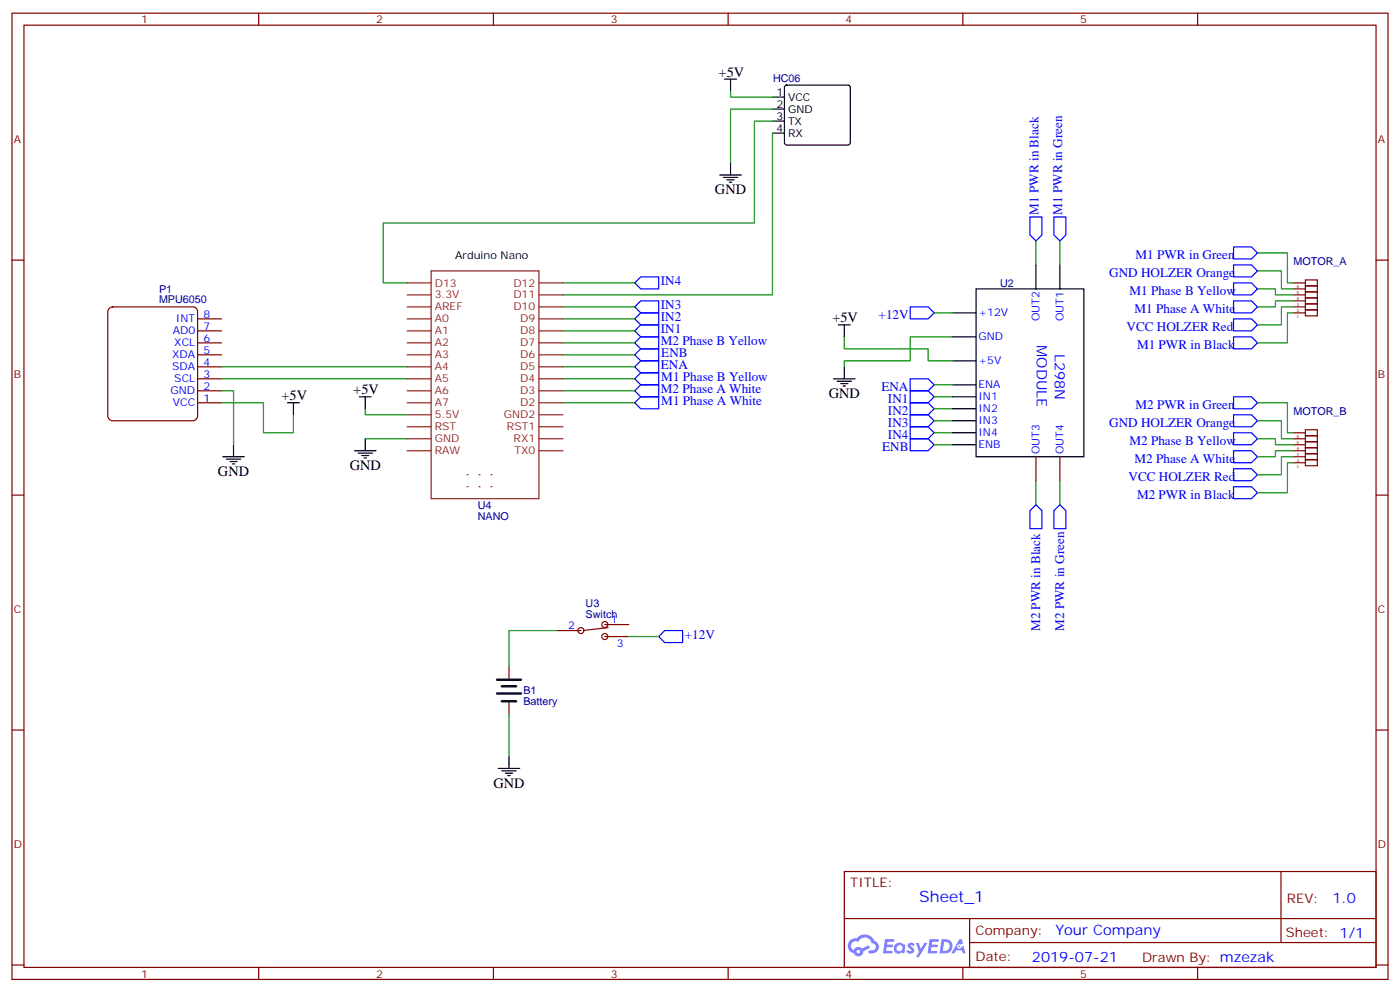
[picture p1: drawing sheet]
<svg xmlns="http://www.w3.org/2000/svg" width="412mm" height="292mm" viewBox="0 0 412 292" stroke-linecap="round" stroke-linejoin="round" font-family="sans-serif">
<g fill="none" stroke="#870000" stroke-width=".35">
<path d="M3.5 3.9h405.4v284.3h-405.4zM7.1 7.4h398.2v277.3h-398.2zM76.2 3.9v3.5M145.3 3.9v3.5M214.5 3.9v3.5M283.6 3.9v3.5M352.8 3.9v3.5M3.5 76.6h3.6M405.3 76.6h3.6M3.5 145.7h3.6M405.3 145.7h3.6M3.5 214.8h3.6"/>
<path d="M405.3 214.8h3.6M248.7 256.5h156.6v28.2h-156.6zM377.3 256.5v20.9M248.7 270.3h156.5M285.6 277.4h119.6M285.6 270.3v14.1M3.5 284h3.6M76.2 284.7v3.5M145.3 284.7v3.5M214.5 284.7v3.5M283.6 284.7v3.5M352.8 284.7v3.5"/>
<path d="M405.3 284h3.6"/>
</g>
<g fill="#5487ff">
<path d="M267.7 277.6a1.22 1.22 0 0 1 1.7 .3l-.4 .6a.47 .47 0 0 0-.3-.4 .47 .47 0 0 0-.5 .2l.1 .2a1.14 1.14 0 0 1 .8 1.8 1.14 1.14 0 0 1-1.9-.1l-.2-.1 .5-.6 .7 .4a.29 .29 0 0 0 .3-.2 .29 .29 0 0 0-.2-.3 1.04 1.04 0 0 1-.6-1.8z"/>
<path d="M260.7 276.4h2.4l.3 .2-.2 .5h-1.8l-.1 .9h1.5l.3 .4-.3 .3h-1.6l-.2 1.1 1.7 .1 .2 .3-.2 .3-2.6 .1z"/>
<path d="M273.8 276.4h2.4l.3 .2-.1 .5h-1.8l-.2 .9h1.6l.3 .4-.4 .3h-1.6l-.1 1.1 1.7 .1 .2 .3-.2 .3h-2.6z"/>
<path d="M282.6 276.4h.7l.3 1.3-.6 .3a.69 .69 0 0 0-1 .2 .69 .69 0 0 0 .4 1 .69 .69 0 0 0 .9-.6l.5-.3 .6 2.2h-.8l-.2-.8h-1.8l-.5 .8h-.8z"/>
<path d="M269.8 277.5h.8l.6 1.8 1.1-1.8h.9l-2.6 4.2h-.8l.9-1.6z"/>
<path d="M277.4 276.4l-.6 4.2h1.3a2.11 2.11 0 0 0 2.5-2.2 2.11 2.11 0 0 0-2.5-2zM278.1 277.1a1.39 1.39 0 0 1 1.7 1.5 1.39 1.39 0 0 1-1.8 1.2h-.3z"/>
<path d="M263.7 278a1.54 1.54 0 0 0-.1 2.2 1.54 1.54 0 0 0 2.2 .1l.6 .3 .3-2.3-.2-.3h-.4a1.49 1.49 0 0 0-2.4 0zM264 279a.94 .94 0 0 1 1.8 0 .94 .94 0 0 1-1.8 0z"/>
<path d="M250.4 276.8a2.18 2.18 0 0 0 1.1 3.7 1.44 1.44 0 0 0 1.6 .9 1.44 1.44 0 0 0 1.2-1.5l2-1-.5-.7-1.9 1a1.47 1.47 0 0 0-2.4 .4 1.39 1.39 0 0 1-.7-1.9 1.39 1.39 0 0 1 2-.5 2.12 2.12 0 0 1 2.2-1.3 2.12 2.12 0 0 1 1.9 1.7 1.14 1.14 0 0 1 1.1 1.4 1.14 1.14 0 0 1-1.7 .7 .43 .43 0 0 0-.5 .4 .43 .43 0 0 0 .4 .5 1.98 1.98 0 0 0 2.5-1.3 1.98 1.98 0 0 0-1.2-2.5 3.1 3.1 0 0 0-5.3-.7l-.9 .1zM252.3 280.1a.55 .55 0 0 1 1.1 0 .55 .55 0 0 1-1.1 0z"/>
<circle cx="282.6" cy="278.5" r=".26"/>
</g>
<path d="M32.1 90.9l1.1-.6h23.6a1.41 1.41 0 0 1 1.4 1.4v30.7a1.51 1.51 0 0 1-1.4 1.4h-23.6a1.51 1.51 0 0 1-1.5-1.4v-30.7z" fill="#fff" stroke="#800000" stroke-width=".35"/>
<g fill="none" stroke="#870000" stroke-width=".35">
<path d="M58.2 97.4h7.1M58.2 93.8h7.1M58.2 118.5h7.1M58.2 115h7.1M58.2 111.5h7.1M58.2 107.9h7.1M58.2 104.4h7.1M58.2 100.9h7.1M305.2 134.4v7.1M312.2 134.4v7.1M149.9 196.1v3.6M164 185.6h7.1"/>
<path d="M178.2 183.8h7M178.2 187.3h7M149.9 206.7v3.6"/>
</g>
<g fill="none" stroke="#000" stroke-width=".35">
<path d="M213.4 23.3h3.6M215.2 23.3v3.5M227.5 28.6h3.6M227.5 32.1h3.6M227.5 35.6h3.6M227.5 39.2h3.6M231.3 25.3l.5-.3h18l.5 .3 .2 .5v16.2l-.3 .5-.4 .2h-18l-.5-.2-.2-.5v-16.2zM212 51.5h6.4M213.1 52.2h4.2M214.1 52.9h2.2M214.8 53.6h.7M215.2 48v3.5"/>
<path d="M305.2 78v7M312.2 78v7M246.9 95.6h3.6M248.7 95.6v3.5M280.5 92.1h7M280.5 99.1h7M287.5 85h31.8v49.4h-31.8zM84.7 118.5h3.5M86.4 118.5v3.6M105.8 116.8h3.6M107.6 116.8v3.5M245.5 111.5h6.4"/>
<path d="M246.6 112.2h4.2M247.6 112.9h2.2M248.4 113.6h.7M248.7 107.9v3.6M280.5 106.2h7M280.5 113.2h7M280.5 116.8h7M65.6 134.4h6.4M66.7 135.1h4.2M67.7 135.8h2.1M68.4 136.5h.7M68.8 130.9v3.5"/>
<path d="M104.4 132.6h6.4M105.5 133.3h4.2M106.5 134.1h2.2M107.2 134.8h.7M107.6 129.1v3.5M280.5 120.3h7M280.5 123.8h7M280.5 127.4h7M280.5 130.9h7M146.8 226.1h6.3M147.8 226.8h4.2M148.9 227.5h2.1"/>
<path d="M149.6 228.2h.7M149.9 222.6v3.5"/>
</g>
<g fill="none" stroke="#850000" stroke-width=".35">
<path d="M381 92.1h3.5M381 90.3h3.5M381 88.5h3.5M381 86.8h3.5M381 85h3.5M381 83.3h3.5M384.5 91.2h3.6v1.8h-3.6zM384.5 89.4h3.6v1.8h-3.6zM384.5 87.7h3.6v1.7h-3.6zM384.5 85.9h3.6v1.8h-3.6zM384.5 84.1h3.6v1.8h-3.6zM384.5 82.4h3.6v1.7h-3.6z"/>
<path d="M381 136.2h3.5M381 134.4h3.5M381 132.6h3.5M381 130.9h3.5M381 129.1h3.5M381 127.4h3.5M384.5 135.3h3.6v1.8h-3.6zM384.5 133.5h3.6v1.8h-3.6zM384.5 131.8h3.6v1.7h-3.6zM384.5 130h3.6v1.8h-3.6zM384.5 128.2h3.6v1.8h-3.6zM384.5 126.5h3.6v1.7h-3.6z"/>
</g>
<g fill="none" stroke="#900" stroke-width=".35">
<path d="M179.1 184.7l-7.2 .8"/>
<circle cx="171.1" cy="185.6" r=".88"/>
<circle cx="178.2" cy="183.8" r=".88"/>
<circle cx="178.2" cy="187.3" r=".88"/>
</g>
<path d="M146.4 204.1h7.1M146.4 200h7.1M147.8 202h4.2M147.8 206.4h4.2" fill="none" stroke="#000" stroke-width=".71"/>
<g fill="none" stroke="#00f" stroke-width=".35">
<path d="M303.4 63.9h3.5v5.2l-1.7 1.8-1.8-1.8zM310.4 63.9h3.6v5.2l-1.8 1.8-1.8-1.8zM363.4 72.7h5.3l1.7 1.7-1.7 1.8h-5.3zM363.4 78h5.3l1.7 1.7-1.7 1.8h-5.3zM187 83.3l1.7-1.8h5.3v3.5h-5.3zM187 90.3l1.7-1.8h5.3v3.6h-5.3zM187 93.8l1.7-1.7h5.3v3.5h-5.3zM187 97.4l1.7-1.8h5.3v3.5h-5.3zM268.1 90.3h5.3l1.8 1.8-1.8 1.7h-5.3zM363.4 83.3h5.3l1.7 1.7-1.7 1.8h-5.3zM363.4 88.5h5.3l1.7 1.8-1.7 1.8h-5.3zM363.4 93.8h5.3l1.7 1.8-1.7 1.8h-5.3z"/>
<path d="M363.4 99.1h5.3l1.7 1.8-1.7 1.8h-5.3zM187 118.5l1.7-1.7h5.3v3.5h-5.3zM187 115l1.7-1.8h5.3v3.6h-5.3zM187 111.5l1.7-1.8h5.3v3.5h-5.3zM187 100.9l1.7-1.8h5.3v3.6h-5.3zM187 107.9l1.7-1.7h5.3v3.5h-5.3zM187 104.4l1.7-1.7h5.3v3.5h-5.3zM268.1 118.5h5.3l1.8 1.8-1.8 1.8h-5.3zM268.1 115h5.3l1.8 1.8-1.8 1.7h-5.3zM268.1 111.5h5.3l1.8 1.7-1.8 1.8h-5.3zM363.4 116.8h5.3l1.7 1.7-1.7 1.8h-5.3zM268.1 122.1h5.3l1.8 1.7-1.8 1.8h-5.3z"/>
<path d="M268.1 129.1h5.3l1.8 1.8-1.8 1.7h-5.3zM268.1 125.6h5.3l1.8 1.8-1.8 1.7h-5.3zM363.4 122.1h5.3l1.7 1.7-1.7 1.8h-5.3zM363.4 127.4h5.3l1.7 1.7-1.7 1.8h-5.3zM363.4 132.6h5.3l1.7 1.8-1.7 1.8h-5.3zM363.4 137.9h5.3l1.7 1.8-1.7 1.8h-5.3zM305.2 148.5l1.7 1.8v5.3h-3.5v-5.3zM312.2 148.5l1.8 1.8v5.3h-3.6v-5.3zM363.4 143.2h5.3l1.7 1.8-1.7 1.8h-5.3zM194 187.3l1.8-1.7h5.3v3.5h-5.3z"/>
</g>
<g fill="none" stroke="#008700" stroke-width=".35">
<path d="M215.2 26.8v1.8h12.3M227.5 32.1h-12.3v15.9M305.2 70.9v7.1M312.2 70.9v7.1M370.4 74.4h8.8v8.9h1.8M370.4 79.7h7.1v5.3h3.5M165.8 97.4h21.2M165.8 93.8h21.2M165.8 90.3h21.2M248.7 99.1v3.6h24.7v3.5h7.1M275.2 92.1h5.3M280.5 99.1h-12.4v7.1h-19.4v1.7"/>
<path d="M370.4 85h5.3v1.8h5.3M381 88.5h-5.3v1.8h-5.3M381 90.3h-3.5v5.3h-7.1M381 92.1h-1.8v8.8h-8.8M65.3 111.5h54.6M65.3 107.9h54.6M65.3 118.5h12.3v8.9h8.8v-5.3M65.3 115h3.5v15.9M165.8 118.5h21.2M165.8 115h21.2M165.8 111.5h21.2M165.8 107.9h21.2"/>
<path d="M165.8 104.4h21.2M165.8 100.9h21.2M275.2 116.8h5.3M275.2 113.2h5.3M370.4 118.5h8.8v8.9h1.8M107.6 129.1h12.3M275.2 130.9h5.3M275.2 127.4h5.3M275.2 123.8h5.3M275.2 120.3h5.3M370.4 123.8h7.1v5.3h3.5M370.4 129.1h5.3v1.8h5.3"/>
<path d="M381 132.6h-5.3v1.8h-5.3M381 134.4h-3.5v5.3h-7.1M381 136.2h-1.8v8.8h-8.8M305.2 141.5v7M312.2 141.5v7M164 185.6h-14.1v10.5M185.2 187.3h8.8M149.9 210.3v12.3"/>
</g>
<path d="M119.9 86.8h7.1M119.9 90.3h7.1" fill="none" stroke="#8c2424" stroke-width=".35"/>
<g fill="#8c2424">
<circle cx="137.6" cy="143.2" r=".18"/>
<circle cx="137.6" cy="139.7" r=".18"/>
<circle cx="141.1" cy="143.2" r=".18"/>
<circle cx="141.1" cy="139.7" r=".18"/>
</g>
<g fill="none" stroke="#8c2424" stroke-width=".35">
<path d="M119.9 97.4h7.1M119.9 93.8h7.1M119.9 83.3h7.1M158.7 97.4h7.1M158.7 93.8h7.1M158.7 83.3h7.1M158.7 86.8h7.1M158.7 90.3h7.1M119.9 118.5h7.1M119.9 115h7.1M119.9 111.5h7.1M119.9 107.9h7.1"/>
<path d="M119.9 104.4h7.1M119.9 100.9h7.1M158.7 118.5h7.1M158.7 115h7.1M158.7 111.5h7.1M158.7 107.9h7.1M158.7 104.4h7.1M158.7 100.9h7.1M119.9 132.6h7.1M119.9 129.1h7.1M119.9 125.6h7.1M119.9 122.1h7.1"/>
<path d="M158.7 132.6h7.1M158.7 129.1h7.1M158.7 125.6h7.1M158.7 122.1h7.1"/>
</g>
<g fill="#8c2424">
<circle cx="144.6" cy="143.2" r=".18"/>
<circle cx="144.6" cy="139.7" r=".18"/>
</g>
<path d="M127 79.7h31.7v67.1h-31.7z" fill="none" stroke="#8c2424" stroke-width=".35"/>
<path d="M227.5 39.2v47.6h-61.7M227.5 35.6h-5.3v30h-109.3v17.7h7M165.8 83.3h21.2M107.6 120.3v1.8h12.3" fill="none" stroke="#008700" stroke-width=".35"/>
<text font-size="4.6" fill="#00f" x="270.8" y="265.5">Sheet_1</text>
<g font-size="4.2">
<text x="211.7" y="22.6">+5V</text>
<text x="210.6" y="57.2">GND</text>
<text x="245.2" y="94.9">+5V</text>
<text x="82.9" y="117.8">+5V</text>
<text x="104.1" y="116.1">+5V</text>
<text x="244.1" y="117.1">GND</text>
<text x="64.2" y="140.1">GND</text>
<text x="103" y="138.3">GND</text>
<text x="145.3" y="231.8">GND</text>
</g>
<g font-size="4.2" fill="#00f">
<text x="305.4" y="101.6" transform="rotate(90 305.4 101.6)">MODULE</text>
<text x="310.7" y="104.1" transform="rotate(90 310.7 104.1)">L298N</text>
<text x="392.5" y="265.7">1.0</text>
<text x="310.9" y="275.3">Your Company</text>
<text x="304" y="283.1">2019-07-21</text>
</g>
<g font-size="3.9" fill="#00f">
<text x="305.9" y="63.1" transform="rotate(-90 305.9 63.1)">M1 PWR in Black</text>
<text x="312.9" y="63.2" transform="rotate(-90 312.9 63.2)">M1 PWR in Green</text>
<text x="334.5" y="76.2">M1 PWR in Green</text>
<text x="326.8" y="81.5">GND HOLZER Orange</text>
<text x="194.7" y="84">IN4</text>
<text x="332.7" y="86.8">M1 Phase B Yellow</text>
<text x="194.7" y="91.1">IN3</text>
<text x="194.7" y="94.6">IN2</text>
<text x="258.8" y="93.8">+12V</text>
<text x="334.2" y="92.1">M1 Phase A White</text>
<text x="194.7" y="101.6">M2 Phase B Yellow</text>
<text x="194.7" y="98.1">IN1</text>
<text x="331.8" y="97.4">VCC HOLZER Red</text>
<text x="194.8" y="105.2">ENB</text>
<text x="334.9" y="102.7">M1 PWR in Black</text>
<text x="194.7" y="108.7">ENA</text>
<text x="194.8" y="112.2">M1 Phase B Yellow</text>
<text x="194.7" y="115.8">M2 Phase A White</text>
<text x="194.8" y="119.3">M1 Phase A White</text>
<text x="259.6" y="115">ENA</text>
<text x="261.6" y="118.5">IN1</text>
<text x="261.6" y="125.6">IN3</text>
<text x="261.6" y="122.1">IN2</text>
<text x="326.8" y="125.6">GND HOLZER Orange</text>
<text x="334.5" y="120.3">M2 PWR in Green</text>
<text x="261.6" y="129.1">IN4</text>
<text x="332.7" y="130.9">M2 Phase B Yellow</text>
<text x="259.9" y="132.6">ENB</text>
<text x="334.2" y="136.2">M2 Phase A White</text>
<text x="332.4" y="141.5">VCC HOLZER Red</text>
<text x="334.9" y="146.8">M2 PWR in Black</text>
<text x="306.4" y="185.7" transform="rotate(-90 306.4 185.7)">M2 PWR in Black</text>
<text x="313.4" y="185.7" transform="rotate(-90 313.4 185.7)">M2 PWR in Green</text>
<text x="201.7" y="188.1">+12V</text>
</g>
<g font-size="3.9" fill="#800">
<text x="250.5" y="261.1">TITLE:</text>
<text x="379.1" y="265.7">REV:</text>
<text x="287.4" y="275.3">Company:</text>
<text x="378.7" y="275.9">Sheet: 1/1</text>
<text x="287.4" y="282.9">Date:</text>
<text x="336.4" y="283">Drawn By: mzezak</text>
</g>
<g font-size="3.2" fill="#800">
<text x="41.6" y="6.9">1</text>
<text x="110.8" y="6.9">2</text>
<text x="179.9" y="6.9">3</text>
<text x="249.1" y="6.9">4</text>
<text x="318.2" y="6.9">5</text>
<text x="4.1" y="42">A</text>
<text x="405.9" y="42">A</text>
<text x="4.1" y="111.1">B</text>
<text x="405.9" y="111.1">B</text>
<text x="4.1" y="180.3">C</text>
<text x="405.9" y="180.3">C</text>
<text x="4.1" y="249.4">D</text>
<text x="405.9" y="249.4">D</text>
<text x="41.6" y="287.7">1</text>
<text x="110.8" y="287.7">2</text>
<text x="179.9" y="287.7">3</text>
<text x="249.1" y="287.7">4</text>
<text x="318.2" y="287.7">5</text>
</g>
<g font-size="3.2" fill="#000080">
<text x="227.7" y="24">HC06</text>
<text x="381" y="78">MOTOR_A</text>
<text x="46.8" y="89.3">MPU6050</text>
<text x="46.8" y="86.3">P1</text>
<text x="294.6" y="84.5">U2</text>
<text x="381" y="122.1">MOTOR_B</text>
<text x="140.8" y="149.8">U4</text>
<text x="140.8" y="153">NANO</text>
<text x="172.5" y="178.6">U3</text>
<text x="172.5" y="181.9">Switch</text>
<text x="154.2" y="207.6">Battery</text>
<text x="154.2" y="204.3">B1</text>
</g>
<g font-size="3.2">
<text x="228.7" y="28.2">1</text>
<text x="232.1" y="29.6">VCC</text>
<text x="228.7" y="31.8">2</text>
<text x="228.7" y="35.3">3</text>
<text x="232.1" y="33.2">GND</text>
<text x="228.7" y="38.8">4</text>
<text x="232.1" y="36.7">TX</text>
<text x="232.1" y="40.2">RX</text>
<text x="134.1" y="76.2">Arduino Nano</text>
</g>
<g font-size="3.2" fill="#8d2323">
<text x="128.1" y="87.8">3.3V</text>
<text x="128.1" y="84.3">D13</text>
<text x="151.2" y="84.3">D12</text>
<text x="151.2" y="87.8">D11</text>
<text x="128.1" y="91.4">AREF</text>
<text x="128.1" y="94.9">A0</text>
<text x="151.2" y="91.4">D10</text>
<text x="153.2" y="94.9">D9</text>
<text x="128.1" y="102">A2</text>
<text x="128.1" y="98.4">A1</text>
<text x="153.2" y="102">D7</text>
<text x="153.2" y="98.4">D8</text>
<text x="128.1" y="105.5">A3</text>
<text x="153.2" y="105.5">D6</text>
<text x="128.1" y="112.5">A5</text>
<text x="128.1" y="109">A4</text>
<text x="153.2" y="112.5">D4</text>
<text x="153.2" y="109">D5</text>
<text x="128.1" y="119.6">A7</text>
<text x="128.1" y="116.1">A6</text>
<text x="153.2" y="119.6">D2</text>
<text x="153.2" y="116.1">D3</text>
<text x="128.1" y="123.1">5.5V</text>
<text x="148.4" y="123.1">GND2</text>
<text x="128.1" y="130.2">GND</text>
<text x="128.1" y="126.6">RST</text>
<text x="149.3" y="126.6">RST1</text>
<text x="151.3" y="130.2">RX1</text>
<text x="128.1" y="133.7">RAW</text>
<text x="151.5" y="133.7">TX0</text>
</g>
<g font-size="3.2" fill="#00f">
<text x="51.8" y="94.9">INT</text>
<text x="60" y="93.5">8</text>
<text x="288.2" y="93.1">+12V</text>
<text x="306.2" y="94.5" transform="rotate(-90 306.2 94.5)">OUT2</text>
<text x="313.3" y="94.5" transform="rotate(-90 313.3 94.5)">OUT1</text>
<text x="50.9" y="98.4">AD0</text>
<text x="51.3" y="102">XCL</text>
<text x="60" y="100.5">6</text>
<text x="60" y="97">7</text>
<text x="288.2" y="100.2">GND</text>
<text x="50.7" y="105.5">XDA</text>
<text x="60" y="107.6">4</text>
<text x="60" y="104.1">5</text>
<text x="288.2" y="107.2">+5V</text>
<text x="50.7" y="109">SDA</text>
<text x="51.3" y="112.5">SCL</text>
<text x="60" y="111.1">3</text>
<text x="50.2" y="116.1">GND</text>
<text x="50.9" y="119.6">VCC</text>
<text x="60" y="118.2">1</text>
<text x="60" y="114.7">2</text>
<text x="288.2" y="114.3">ENA</text>
<text x="288.2" y="117.8">IN1</text>
<text x="288.2" y="121.4">IN2</text>
<text x="288.2" y="124.9">IN3</text>
<text x="288.2" y="128.4">IN4</text>
<text x="288.2" y="131.9">ENB</text>
<text x="306.2" y="133.7" transform="rotate(-90 306.2 133.7)">OUT3</text>
<text x="313.3" y="133.7" transform="rotate(-90 313.3 133.7)">OUT4</text>
<text x="167.3" y="185.2">2</text>
<text x="179.9" y="183.4">1</text>
<text x="181.7" y="190.5">3</text>
</g>
<g font-size="1.4" fill="#840000">
<text x="381.9" y="88.3">4</text>
<text x="381.9" y="86.5">5</text>
<text x="381.9" y="84.8">6</text>
<text x="381.9" y="93.6">1</text>
<text x="381.9" y="91.8">2</text>
<text x="381.9" y="90">3</text>
<text x="381.9" y="130.6">5</text>
<text x="381.9" y="128.9">6</text>
<text x="381.9" y="137.7">1</text>
<text x="381.9" y="135.9">2</text>
<text x="381.9" y="134.1">3</text>
<text x="381.9" y="132.4">4</text>
</g>
</svg>
